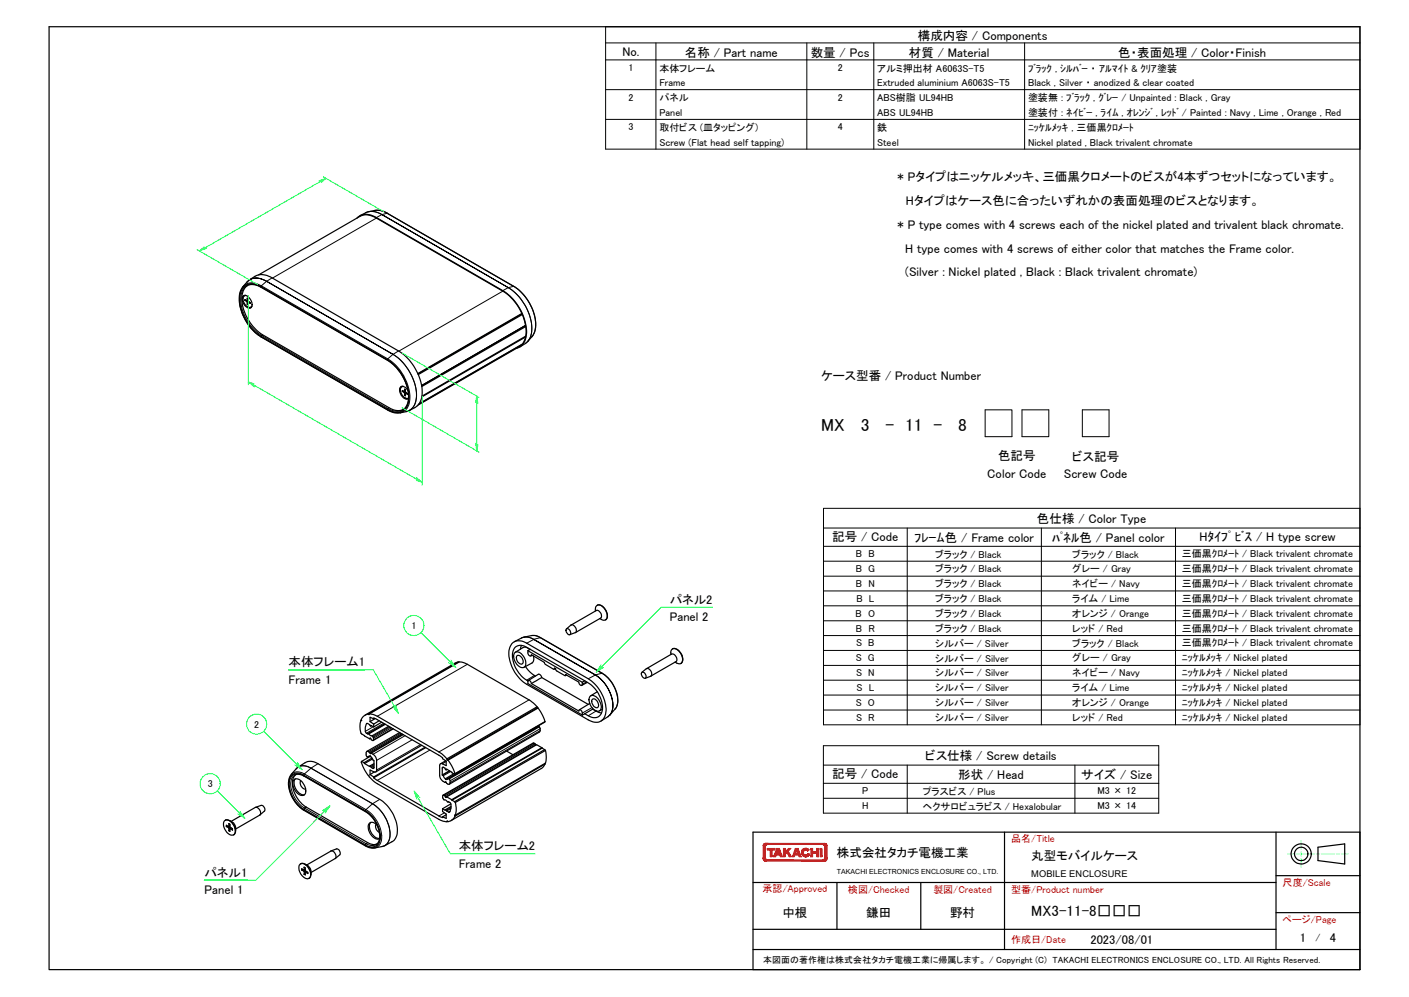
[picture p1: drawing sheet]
<svg xmlns="http://www.w3.org/2000/svg" width="297mm" height="210mm" viewBox="0 0 297 210" stroke-linecap="round" stroke-linejoin="round" font-family="sans-serif">
<g fill="none" stroke="#000" stroke-width=".25">
<path d="M10.3 5.6h276.4v198.6h-276.4zM52.1 59.4l1.6-1.2a3.4 3.4 0 0 1 3.7 .3l26.6 15.4a10.9 10.9 0 0 1 5 9.3 3.3 3.3 0 0 1-1.5 2.7l-1.4 .7-1.7 .4a3.7 3.7 0 0 1-2.7-.6l-26.6-15.4a10 10 0 0 1-4.6-9l.6-1.4zM54.5 57.9l21.4-12.3a3.4 3.4 0 0 1 3.5 .3l26.6 15.4a10.3 10.3 0 0 1 4 4.7l-21.9 12.7M75.2 46a3.2 3.2 0 0 1 4.2-.2l26.6 15.4a10.6 10.6 0 0 1 4.9 9.8 2.78 2.78 0 0 1-2 2.4M75.9 45.4l1.7-.8 1.4-.3a3.6 3.6 0 0 1 2.6 .6l26.7 15.4a9.9 9.9 0 0 1 4.6 9l-.6 1.4-1.1 1.3-1.6 1M51.2 62.4a1.19 1.19 0 0 1 1.7 .9 .96 .96 0 0 1-.4 1.6 1.92 1.92 0 0 1-1.3-2.5zM51.5 62.2l-.3 .7M51.7 62.2l-.2 .1M51.9 62.2a.81 .81 0 0 0-.7 .5 .81 .81 0 0 0 .1 .9 1.23 1.23 0 0 0 1.7 1l.1-.2M51.9 63.2l-.3 .1 .5 .3v.5M52.1 60.2a3.1 3.1 0 0 1 3 .3l26.6 15.4a9.3 9.3 0 0 1 4.3 8.8l-.5 1.1-.6 .5M52.1 64.1h.1"/>
<path d="M52.1 62.8l.2 .1M52.1 62.8v.5l-.5-.2M52.1 62.8h.1M52.2 60.1a4.1 4.1 0 0 0-.9 4.8 10 10 0 0 0 4 5.6l26.7 15.4a3.1 3.1 0 0 0 3.1 .3M52.2 64.6l.7 .2M52.3 63.2l-.2 .1M52.3 62.9v.5l.4 .5M52.3 63.9l-.2 .2M52.5 63.6l-.2 .1M52.7 63.9h.1M52.8 63.9l-.5-.2v.5M53.1 64.6l-.2 .1"/>
<path d="M110 66.1l.1 .1-21.9 12.7M110 72.6l-21.9 12.7M110 72.5l-21.7 12.6M110 66l-21.9 12.8M110.1 66.2l.7 2.3-21.9 12.7M110.8 70.8v.2l-21.9 12.6M110.8 71l-.7 1.5-21.7 12.5M110.8 68.5l-21.9 12.7M110.8 68.8v2l-21.8 12.6M84.6 81.4l-.2 .6M84.8 82.3l.5 .1v-.4h.1l.1 .6 .4 .3v.2M84.9 81.4l-.2 .1"/>
<path d="M85 81.4a.82 .82 0 0 0-.5 1.3 1.34 1.34 0 0 0 1.6 1.1M85.1 82.4h-.3l.5 .3v.6l.2-.3M85.4 83.8l.7 .1M85.5 82.4h-.2M85.7 82.7l-.2 .2M85.9 83.1l-.4-.2-.1 .5M85.9 83.1h.1M86 82.3a1.19 1.19 0 0 0-1.5-.8 1.74 1.74 0 0 0 1.5 2.5l.1-.1M88.9 81.2l21.8-12.6 .1 .2-21.9 12.6M96.6 139.4l-19 11M96.6 139.4l.1 .1M96.6 139.4l-.7 .3-18.9 10.9"/>
<path d="M108.1 135.4a2.55 2.55 0 0 1 2.9 .1l13 7.5a8 8 0 0 1 3.7 7.4 2.12 2.12 0 0 1-3.3 1.4l-13.4-7.7a7.9 7.9 0 0 1-3.6-7.4zM108.4 135.1a8.2 8.2 0 0 1 4.1-1.3l.5 .1 1 .4 13 7.5a6.8 6.8 0 0 1 3.1 6.8l-.5 .8a7.9 7.9 0 0 1-2.9 2.4M108.5 137.5a1.26 1.26 0 0 1 1.8 .6 1.97 1.97 0 0 1 .3 2.4 1.62 1.62 0 0 1-2.1-1.3 1.66 1.66 0 0 1 0-1.7zM109 138.1a1.07 1.07 0 0 1 1.1 .5 1.07 1.07 0 0 1-.1 1.2 1.23 1.23 0 0 1-1-1.7zM109.9 136l-.2 .7M111.3 137.1l11.5 6.6M111.3 137.1v.4a.46 .46 0 0 0 .2 .5 .46 .46 0 0 0 .5 0v-.1l2.8 1.6M111.7 136.8a1.25 1.25 0 0 0-1.4-.4l-1.7 1M111.8 136.8l11.5 6.6M111.8 136.8l-.5 .3M111.8 136.8a2.92 2.92 0 0 0-2.7-.8 2.48 2.48 0 0 0-.9 3.1 6.6 6.6 0 0 0 3.1 4.3M112.2 138l-.3 .2"/>
<path d="M112.5 138.2a1.38 1.38 0 0 1-.3 1.4l-1.7 .9M114.8 139.5h.1M114.8 139.5l.2 .4 1.7 1h.2v-.2l.5 .6 1.7 1 .2-.2M119.4 132.5a.71 .71 0 0 1 .8 .3 .71 .71 0 0 1-.1 .9 .97 .97 0 0 1-.7-1.2zM119.4 132.4l1-.7a1 1 0 0 1 .9 .5 1 1 0 0 1 0 1l-1.2 .5M120.4 131.6l5.3-3a1.07 1.07 0 0 1 .9 1.6l-5.3 3M125.5 128.7a.89 .89 0 0 1 .4-1.2 .89 .89 0 0 1 1.2 .3 2.09 2.09 0 0 1 .6 2.7l-.6 .1-.7-.3M125.9 127.5a1.63 1.63 0 0 1 2 1.3 1.23 1.23 0 0 1-.2 1.8M141.4 137.9a.86 .86 0 0 1 .1-1 .86 .86 0 0 1 .9-.3 2.31 2.31 0 0 1 1.3 3.1l-.7 .1-.7-.4M141.8 136.7a1.57 1.57 0 0 1 1.9 1.1 1.51 1.51 0 0 1-.1 1.9M143.6 139.7h-.1M76.1 151.7a3.7 3.7 0 0 0 .1 2.9l1.7 1"/>
<path d="M76.2 151.7h-.1M77.6 154.5l.5 .4a.61 .61 0 0 1 .7 .6l-.1 .5-.4-.2-.2-.3-.2 .1M77.6 150.4l-.9 .4-.5 .7v.3l-.1-.1M77.8 150.4v.1l-.2-.1M77.8 150.4l.9 .1 .8 .4 13 7.5 1.7 1.4M77.9 159.3l-.4 .2M77.9 158.5l-.6-.2-.1 .8 .1 .2a.25 .25 0 0 0 .2 .2 .25 .25 0 0 0 .3-.2h.2M77.9 158.5l.2 .2 .1-.1M78 159.3h.1l.7 .9v1.6l-.1 .1-.4-.3M78 152l.8 .5M78.1 159.2l-.1 .1M78.1 159.3l-1.9 1.1"/>
<path d="M78.1 155.5l-.2 .1M78.2 152.9l-.8-.5a1.78 1.78 0 0 0-.1 2l.3 .1M78.2 152.9v-.1l.6 .3M78.2 158.6a1.79 1.79 0 0 1 1.2 1.5v2.2l-.1 .2-.4 .1-.9-.4v.9M78.3 152.8l-.1 .1M78.4 159.7l-1.7 .9M78.5 159.9l-1.6 .9M78.8 151.4v-.2l.5 .2 14 8.2v.2l.8 .5v.9l-1-.4-.3 .1-.1 2.4a1.7 1.7 0 0 0 1.1 1.5M78.8 152.5v.6M78.8 151.4l-.8-.3v.9M78.9 151.3l-.1 .1M79.1 151.3l-1.1 .7"/>
<path d="M80 151.8l-1.2 .7M80.5 152.1l-1.7 1M81.1 152.5l-3.5 2M82.9 153.5l-4.2 2.5M84.3 154.3l-7 4M84.7 154.5l-6.8 4M85 154.7l-6.8 3.9M88.9 157l-9.7 5.6M89.6 157.4l-10.8 6.2M89.7 157.5l-10.9 6.3M94.2 159.8l.1 .2M106.8 158.2l1.3 .8"/>
<path d="M110.8 140.4a6 6 0 0 0 2.1 2M112 144l2.2-1.3 9.8 5.7M112 144a.48 .48 0 0 0-.1-.6 .48 .48 0 0 0-.6 0v.6l11.5 6.6M112 144l10 5.8a.31 .31 0 0 1 .3-.3 .31 .31 0 0 1 .3 .3l.2 .8M112.8 156.7l.1 .3M112.8 156.7l-19 10.9M112.8 156.7l-.4-.2-19 11M112.9 153.2h.1M113.2 153.2l-19.1 10.9M113.2 148.9l.1 .2M113.2 148.9l-19 10.9M113.2 148.9l-1.4-1.3-13.3-7.7-1.1-.5h-.6l-19 11"/>
<path d="M113.3 149.1h.1M113.3 149.1l-19 10.9M113.4 149.1l1 1.6 .5 1.3M113.4 149.1l-19 11M114.2 142.7v-.1a.7 .7 0 0 0-.7-.6l-2.1 1.3M114.2 157.5l.1 .1M114.2 157.5l-19 10.9M114.2 157.5l-1.1-.7-18.9 11M114.3 157.6l-19 10.9M114.3 157.6l.5 .3M114.8 157.9l.2 .2M114.8 157.9l-19 10.9"/>
<path d="M114.9 152l-19.1 11.1M114.9 152l-19 10.9M115 158.1l-19 10.9M115 158.1a5.3 5.3 0 0 1 0 2.6l-19 11M117 140.8l-.1 .1M119.3 142.1l2.7 1.6a.49 .49 0 0 0 .2 .5 .49 .49 0 0 0 .5 0l.1-.5M119.3 142.1h.1M119.4 142.2l-.2 .1M123.3 143.4l-.5 .3M123.3 143.4a6.4 6.4 0 0 1 3.6 6.5 1.75 1.75 0 0 1-2.9 .8l-.7-.4M123.3 150.3l-.5 .3M123.8 143.7l-1.2 .7"/>
<path d="M124.4 148.2l-2.3 1.3M124.4 146.7a1.52 1.52 0 0 1 2 1.1 1.33 1.33 0 0 1-.2 2 2.33 2.33 0 0 1-1.8-3.1zM124.9 147.3a1.12 1.12 0 0 1 1.3 1.3 .57 .57 0 0 1-.6 .5 .57 .57 0 0 1-.5-.5 1.13 1.13 0 0 1-.2-1.3zM124.9 149.2v.2l-1.6 .9M124.9 149.4l1.1 .5 .8 .3M125.9 145.7l-1.4 .8M127 149.4l-.6 .3M135.3 141.6l.9-.8a1.01 1.01 0 0 1 1 .5 1.01 1.01 0 0 1 0 1.1l-1.2 .5M135.3 141.6a.78 .78 0 0 1 .8 .4 .78 .78 0 0 1-.1 .9 .88 .88 0 0 1-.7-1.3zM136.3 140.8l5.3-3a1.07 1.07 0 0 1 .9 1.5l-5.3 3.1M47.3 172.9a1.18 1.18 0 0 1 1.8 .7 1.79 1.79 0 0 1 .2 2.2 2.04 2.04 0 0 1-2.2-2.1zM47.5 172.8a1.72 1.72 0 0 1 2 1.5 1.13 1.13 0 0 1-.3 1.5"/>
<path d="M48.1 174l-.4 .1 .6 .3v.6l.2-.3M48.3 173.5h.1M48.3 173.5l.2 .1v.6l.5 .3M48.3 173.5v.6l-.6-.3M48.4 172.8l.7 .4 .4 .5 .2 .4v.9M48.5 173.9l-.3 .2M48.7 173l5.1-2.9a1.09 1.09 0 0 1 1 1.6l-5.1 2.9M48.7 174.4l-.2 .1M49 174.5v.3l-.5-.3v.6M53.9 170l1.1-.4a.84 .84 0 0 1 .7 1.2l-.9 .8M62 164.2a1.59 1.59 0 0 1 2.1 1.1 1.38 1.38 0 0 1-.3 2.2 2.49 2.49 0 0 1-1.9-3.2zM62.2 163.2a2.13 2.13 0 0 1 1.9 .2l13 7.6a6.2 6.2 0 0 1 2.8 6.1l-.6 .8"/>
<path d="M62.3 164a2.38 2.38 0 0 0 1.9 3.4M62.3 163.2a3.6 3.6 0 0 0 0 4.2 5.9 5.9 0 0 0 2.3 2.6l12.9 7.5 1.2 .4 .7-.1M62.5 161.9l1.8-1.3a2.52 2.52 0 0 1 2.7 .2l13 7.6a7.8 7.8 0 0 1 3.6 7.6l-.5 1-.5 .3a7.8 7.8 0 0 1-4.1 1.3l-1.4-.4-13-7.5a6.6 6.6 0 0 1-3.1-6.9l.4-.7zM63.4 164.4a1.25 1.25 0 0 0 1 1.8M69.8 179.2l1.1-.4a.89 .89 0 0 1 .7 1.2l-.9 .8M76.2 160.4v.1a8.3 8.3 0 0 0 3.3 4.6l13 7.5 .9 .4 .8 .1M76.2 160.4l.5 .2M76.7 160.6l.2 .2M76.9 160.8l1 .6 .2-.1 .2 .3M78 163.1l.8 .5M78.1 173.2a2.39 2.39 0 0 0 1.9 3.4M78.8 163.8l14 8.2 .5 .2v-.2"/>
<path d="M78.8 163.6v.2M78.8 161.3l-.5 .3M78.8 160.8l-.8 .5M78.9 162.6l-.9 .5M79.3 173.6a1.35 1.35 0 0 0 .7 1.7M79.5 173.7a1.01 1.01 0 0 0-1.8 0 2.63 2.63 0 0 0 2 3l.3-.1M93.2 163.2l.7 .8M93.3 170.3l.5 .3h.2l.1 .2M93.3 170.3v.6l.8 .5v1l-.8-.4M93.8 167.6l-.4-.1v.6a.54 .54 0 0 0 .6 .4l.3 .4h.2a.83 .83 0 0 1 .6 1.1l-.3 1.1-.7-.3M93.8 167.6l.2 .4 .2-.2M93.9 164l.2 .1"/>
<path d="M93.9 160.2l-1 .7M94 164.7l-.2 .1M94.1 171.6l-.8 .4M94.1 164.1l.2 .1a.33 .33 0 0 1 .4-.2 .33 .33 0 0 1 .2 .4l-.1 .7a.69 .69 0 0 1-.9-.4l-.1 .1M94.2 167.8l1 .6M94.2 162l-.2 .1M94.3 160l.1 .1M94.4 173l-.2 .1M94.4 160.1l.8 1.1 .7 1.7M94.5 164l19-11 .3 .3 .1 .6-.2 .3-19 11M94.8 162.3l-1.6 .9M95 169.3l-1.7 1"/>
<path d="M95.1 170.3l-1 .5M95.1 169.9l-1.2 .6M95.2 168.4l.1 .1M95.3 168.5l.5 .3M95.7 163l-1.8 1M95.8 163.1l-1.6-1.1-.2 .1-.2-.3-.5-.2-.1 1.6M95.8 168.8l.2 .2M95.9 171.9l-.3 .5-.6 .5-.6 .2-.1-.2-.1 .2M95.9 162.9l-.1 .2M96 169a4.7 4.7 0 0 1 0 2.7M96 171.7h-.2l.1 .2M114.8 160.8l.1 .1"/>
<path d="M114.9 160.9l-19 11M114.9 160.9l-.6 .8-19.2 11.1M211.8 175.3v24.7M269 175.3v24.7M277.9 178.4l5.6-.7v4.3l-5.6-.7zM286.7 175.3h-128v28.9h128M63.3 182a1.58 1.58 0 0 1 2 1.2 1.18 1.18 0 0 1-.4 1.9 2.3 2.3 0 0 1-1.7-3zM63.3 181.9a1.52 1.52 0 0 1 1.9 1.1 1.43 1.43 0 0 1-.1 2M63.6 183l.5 .2M64 183.2h-.4l.6 .4-.1 .5 .2-.2M64.1 183.2v-.6l.3 .2v.6l.5 .3v.3l-.6-.3M64.3 182l.7 .4 .4 .4 .1 .5v.9"/>
<path d="M64.3 183.7l.1 .6M64.4 183.1l-.3 .1M64.6 183.5l-.2 .2M70.7 180.8l-5.2 3M70.7 180.8a1.04 1.04 0 0 0-1-1.5l-5.1 2.9M158.7 195.7h110.3M158.7 185.9h110.3M158.7 200h128M176.4 185.9v9.8M194.1 185.9v9.8M269 192.2h17.7M269 184.4h17.7"/>
<circle cx="274.3" cy="179.9" r="1.41"/>
<circle cx="274.3" cy="179.9" r="2.12"/>
</g>
<g fill="none" stroke="#000" stroke-width=".21">
<path d="M127.7 5.6h159v25.8h-159zM127.7 9h159M127.7 12.6h159M127.7 18.9h159M138.3 9v22.4M170.1 9v22.4M184.2 9v22.4M216 9v22.4M127.7 25.1h159M52.6 58.9a3.3 3.3 0 0 1 3.6 .3 3.2 3.2 0 0 0-4.1 .2M57.4 58.5l-1.2 .7 26.7 15.4-26.7-15.4-1.1 1M77.1 44.8a3.6 3.6 0 0 1 3.4 .4l-1.1 .6"/>
<path d="M77.8 44.6a3.9 3.9 0 0 1 2.7 .6l1.1-.3M79 44.3a3.6 3.6 0 0 1 2.6 .6M79.4 45.9l-22 12.7M80.5 45.2l26.7 15.4zM81.6 44.9l26.7 15.4-1.1 .3M81.6 44.9h.1M51.6 63.1v.2M51.7 63.1v.2M52.1 60.2a3.7 3.7 0 0 0-1.2 4.2 9.7 9.7 0 0 0 4.2 6.2l-.1 .2M52.1 62.8l.2 .1M52.3 63.4l-.3 .1M52.3 64.1h-.2l.2 .1"/>
<path d="M52.3 63.1l-.2 .1M52.4 63.5l-.3 .1M52.5 63.6l-.1 .1M52.8 63.7v.2M55 60.3l26.7 15.5M55 60.5h.1M55 60.5a2.69 2.69 0 0 0-4.2 .9 9 9 0 0 0 3.9 9.2l.3 .2M55 70.8l26.7 15.4M55 70.9l26.7 15.4a2.81 2.81 0 0 0 3.9-.4 6.1 6.1 0 0 0-.2-5.7 9.7 9.7 0 0 0-3.7-4.4M55 60.5l26.7 15.3M55.1 60.2l26.6 15.4v.2M55.1 60.2l-.1 .1a2.75 2.75 0 0 0-4.2 1 8.7 8.7 0 0 0 2.5 8.1l1.8 1.6"/>
<path d="M55.1 60.2a2.96 2.96 0 0 0-3.9 .1M55.3 70.5l-.2 .1 26.7 15.4a3.1 3.1 0 0 0 3.1 .3M81.7 75.8v.1M81.7 75.8a9.6 9.6 0 0 1 4.4 8.8 2.54 2.54 0 0 1-4 1.8l-.4-.2M82.8 74.6a10.6 10.6 0 0 1 4.9 9.7 2.77 2.77 0 0 1-2.1 2.4M82.8 74.6l-1.1 1a10.1 10.1 0 0 1 4.6 9 2.58 2.58 0 0 1-1.9 2.4M82.9 74.6a10.5 10.5 0 0 1 4.8 9.7 2.98 2.98 0 0 1-1.4 2.2M84 73.9l-1.1 .7M106 61.3l-21.9 12.6M107.1 60.6a10.5 10.5 0 0 1 4.9 9.7l-.4 1.1-.8 .9M107.1 60.6l-1.1 .6M107.2 60.6a10.3 10.3 0 0 1 4.7 10.1l-.6 1.2"/>
<path d="M108.3 60.3a9.9 9.9 0 0 1 4.5 9l-.2 .8-.5 .8M81.7 86.3v.1M82 85.9l-.3 .3M84.8 82.3v.1M84.9 82.3v.1M85.3 82h.1M85.3 83.3l.1 .1M85.3 83.2l.1 .1M85.5 82.5l-.3 .2M85.5 82.3l-.2 .1M85.6 82.7l-.3 .1M85.7 82.8l-.1 .1"/>
<path d="M85.9 82.9v.2M207.7 86.3h5.6v5.7h-5.6zM215.5 86.3h5.6v5.7h-5.6zM228.2 86.3h5.6v5.7h-5.6zM173.6 107.1h113.1v45.6h-113.1zM173.6 111.2h113.1M173.6 115.1h113.1M173.6 118.2h113.1M191.3 111.2v41.5M219.5 111.2v41.5M247.8 111.2v41.5M98.5 139.9l-19 11"/>
<path d="M110 134.4a2.64 2.64 0 0 1 2.5 .3M110.5 134.2h1.1l.9 .4M112.1 133.9h.7l1.1 .4-1.4 .3M112.5 134.7l-1.5 .8M114 134.3l12.9 7.5-1.4 .3-13-7.4 13 7.5-1.5 .8M173.6 121.3h113.1M173.6 124.5h113.1M173.6 127.6h113.1M173.6 130.7h113.1M173.6 133.9h113.1M173.6 137h113.1M77.4 152.4h-.1"/>
<path d="M77.9 159.3l-.3 .1M78 155.5h.1M78.3 152.8l-.1 .1M78.7 153.1l-1.7 .9M80.9 152.3l-3.6 2.1M81.1 152.5l-3.6 2M81.3 152.5l-3.5 2.1M82 152.9l-3.6 2.1M82.1 153l-3.5 2.1M82.3 153.1l-3.6 2.2M82.5 153.3l-3.7 2.2M82.8 153.4l-4 2.4"/>
<path d="M84.5 154.4l-6.8 3.9M84.9 154.6l-6.9 4M85.4 154.9l-6.7 4M86.9 155.8l-7.5 4.3M88.7 156.8l-9.3 5.4M90.6 158l-11.1 6.4M111.5 147.4l-19 11M112.6 156.5l-19 11M112.7 142.3l-1.7 1M112.9 156.9l-19 11M113.6 153l-19 11M113.7 153.1l-19 11"/>
<path d="M113.9 153.9l-19 10.9M113.9 153.5l-19 10.9M116.9 140.7v.1M119.3 142.1h.1M123.7 143.6l-.9 .5M124.8 149l-2 1.2M125.7 149.8l-1.7 .9M127 141.8h-.1a6.8 6.8 0 0 1 3.2 6.8l-.5 .8M128.6 150.6a5 5 0 0 0-.2-5.2 7.4 7.4 0 0 0-2.9-3.2 7.8 7.8 0 0 1 3.6 7.3l-.3 .8-.6 .6M173.6 157.1h70.7v14.2h-70.7zM173.6 140.1h113.1M173.6 143.3h113.1"/>
<path d="M173.6 146.4h113.1M173.6 149.5h113.1M47.7 173.8v.3M47.8 173.8v.3M48.3 175l.2 .1M48.3 173.5l.2 .1M48.3 174.9l.2 .1M48.5 174.1l-.3 .2M48.5 173.9l-.2 .1M48.6 174.3l-.3 .2M48.8 174.4l-.2 .1M49 174.5v.3"/>
<path d="M62.2 163.2a3 3 0 0 0-.6 3.7 6.4 6.4 0 0 0 2.6 3.3M62.9 161.5a2.56 2.56 0 0 1 2.7 .3M64 163.4l13.1 7.6M64 170.6l13 7.5M64 163.4h.1M64 163.4a1.86 1.86 0 0 0-2.1-.2 1.86 1.86 0 0 0-.9 1.9 6.8 6.8 0 0 0 3 5.3M64 163.3a1.92 1.92 0 0 0-2.1-.3 1.92 1.92 0 0 0-1 1.9 7.1 7.1 0 0 0 3.1 5.7M64 170.6l.1 .1M64 163.3l13 7.5M64.2 163l12.9 7.5-.1 .3M64.2 163l-.2 .3M64.2 163a2.21 2.21 0 0 0-2.8 .1"/>
<path d="M64.2 170.2l-.2 .2 13 7.5M64.2 170.2l13 7.5M64.6 170l-.4 .2M65.5 161.8l-1.3 1.2M65.5 161.8a2.4 2.4 0 0 0-3 .1M65.5 161.8l13 7.5M65.6 161.8l12.9 7.5M65.6 161.8h-.1M67 160.8l-1.4 1M77 170.8a6.4 6.4 0 0 1 3 6.6 1.85 1.85 0 0 1-3 .7M77 178.1l.1 .1M77 170.9a6.4 6.4 0 0 1 3 6.2 1.76 1.76 0 0 1-3 .8l.2-.2"/>
<path d="M77.2 177.7a2.16 2.16 0 0 0 2.1 .2M77.5 177.5l-.3 .2M78.5 169.3l-1.4 1.2a6.8 6.8 0 0 1 3.2 6.9l-.6 .9-.7 .3M78.5 169.3a7.7 7.7 0 0 1 3.6 7.5 2.02 2.02 0 0 1-1.5 1.5M78.5 169.3a7.6 7.6 0 0 1 3.6 7.5l-.4 .8-.6 .5M78.8 161.7l-.2 .1M78.8 161l-.6 .4M80 168.4l-1.5 .9M93.5 161.6l-.3 .2M93.7 171.2l-1.2 .7M93.9 164.7h.1M94.1 160.4l-.8 .5"/>
<path d="M94.2 162l-.1 .1M94.8 162.4l-1.5 .9M94.9 170.9l-.3 .1M95 162.5l-1.6 .9M95.1 170.1l-1 .5M173.6 161.1h70.7M173.6 165h70.7M173.6 168.1h70.7M191.3 161.1v10.2M226.6 161.1v10.2M63.6 183v.2M63.7 183v.2"/>
<path d="M64.1 184.1l.3 .2M64.1 182.6l.3 .2M64.2 184.1l.2 .1M64.3 183.3l-.2 .2M64.4 183.1l-.2 .1M64.4 183.5l-.2 .1M64.7 183.6l-.3 .1M64.9 183.7v.3"/>
</g>
<g fill="#f00" stroke="#f00" stroke-width=".21">
<path d="M173.8 178.3l.5 2.6-.5-.2z"/>
<path d="M173.8 180.7l.5 .2-.5-.1z"/>
<path d="M173.8 180.8l.5 .1h-.5z"/>
<path d="M173.8 180.9h.5v.1z"/>
<path d="M173.7 181h.6z"/>
<path d="M173.7 181h.6v.1z"/>
<path d="M173.7 181l.6 .1z"/>
<path d="M173.5 181.1h.8z"/>
<path d="M173.4 181.1l.7 .2z"/>
<path d="M173.5 181.1l.7 .1z"/>
<path d="M173.5 181.1h.8l-.1 .1z"/>
<path d="M173.4 181.1l.7 .2-.3 .1z"/>
<path d="M161.8 181.1h11.6l.4 .3z"/>
<path d="M161.4 181.4l.4-.3 12 .3z"/>
<path d="M161.1 181.3l.7-.2-.4 .3z"/>
<path d="M161.1 181.3l.3 .1z"/>
<path d="M161.1 181.3l.7-.2z"/>
<path d="M161 181.2l.7-.1z"/>
<path d="M161 181.1h.7l-.7 .1z"/>
<path d="M161 181.1h.7z"/>
<path d="M161 181.1h.6z"/>
<path d="M160.9 181h.6l-.5 .1z"/>
<path d="M160.9 181h.6z"/>
<path d="M160.9 180.9h.6l-.6 .1z"/>
<path d="M160.9 180.9h.6z"/>
<path d="M160.9 180.9l.5-.2v.1z"/>
<path d="M161.4 178.3v2.4l-.5 .2z"/>
<path d="M160.9 178.1l.5 .2-.5 2.6z"/>
<path d="M160.9 178.1l.5 .1v.1z"/>
<path d="M160.9 178.1h.6z"/>
<path d="M160.9 178l.6 .1h-.6z"/>
<path d="M160.9 178h.6z"/>
<path d="M161 177.9l.5 .1h-.6z"/>
<path d="M161 177.9h.6z"/>
<path d="M161 177.9h.7z"/>
<path d="M161.1 177.7l.7 .2z"/>
<path d="M161 177.8l.7 .1z"/>
<path d="M161 177.8l.7 .1h-.7z"/>
<path d="M161.1 177.7l.3-.1 .4 .3z"/>
<path d="M161.4 177.6l12 .3h-11.6z"/>
<path d="M161.4 177.6h12.4l-.4 .3z"/>
<path d="M173.4 177.9l.4-.3 .3 .1z"/>
<path d="M173.8 177.6l.3 .1z"/>
<path d="M173.4 177.9l.7-.2z"/>
<path d="M173.5 177.9l.7-.1z"/>
<path d="M173.5 177.9l.7-.1 .1 .1z"/>
<path d="M173.5 177.9h.8z"/>
<path d="M173.6 177.9h.7z"/>
<path d="M173.7 178l.6-.1v.1z"/>
<path d="M173.7 178h.6z"/>
<path d="M173.8 178.1l.5-.1v.1z"/>
<path d="M173.8 178.1h.5z"/>
<path d="M173.8 178.2l.5-.1-.5 .2z"/>
<path d="M173.8 178.3l.5-.2v2.8z"/>
<path d="M161.1 177.7l.3-.1z"/>
<path d="M173.8 181.4l.3-.1z"/>
<path d="M162.8 179l.6-.3v.3z"/>
<path d="M161.8 178.7h1.6l-.6 .3z"/>
<path d="M161.8 178.7l1 .3h-.4z"/>
<path d="M161.8 178.7l.6 .3h-.6z"/>
<path d="M162.4 179l.4 1.4h-.4z"/>
<path d="M162.4 179h.4v1.4z"/>
<path d="M163.8 179.7h.5l.1 .4z"/>
<path d="M164.3 179.7l.6 .7-.5-.3z"/>
<path d="M164.3 178.7l.6 1.7-.6-.7z"/>
<path d="M163.7 178.7l.3 .4-.2 .6z"/>
<path d="M163.7 178.7l.1 1-.7 .7z"/>
<path d="M163.8 179.7l-.1 .4-.6 .3z"/>
<path d="M163.1 180.4l.6-.3-.2 .3z"/>
<path d="M163.7 178.7h.6l-.3 .4z"/>
<path d="M164.3 178.7v1l-.3-.6z"/>
<path d="M163.8 179.7l.6 .4h-.7z"/>
<path d="M164.4 180.1l.5 .3h-.4z"/>
<path d="M166.2 179.3l.2 1.1-.5-.8z"/>
<path d="M165.5 179.4l.7-.1-.3 .3z"/>
<path d="M165.5 179.4l.4 .2-.4 .4z"/>
<path d="M165.5 179.4v.6l-.3 .4z"/>
<path d="M165.5 180v.4h-.3z"/>
<path d="M166.2 179.3l.7 1.1h-.5z"/>
<path d="M166.2 178.7h.5l-.5 .6z"/>
<path d="M166.2 178.7v.6l-.7 .1z"/>
<path d="M165.2 178.7h.3v.7z"/>
<path d="M165.2 178.7l.3 .7-.3 1z"/>
<path d="M167.7 179.7h.5l.1 .4z"/>
<path d="M168.2 179.7l.7 .7-.6-.3z"/>
<path d="M168.3 178.7l.6 1.7-.7-.7z"/>
<path d="M167.7 178.7l.3 .4-.3 .6z"/>
<path d="M167.7 178.7v1l-.7 .7z"/>
<path d="M167.7 179.7l-.1 .4-.6 .3z"/>
<path d="M167 180.4l.6-.3-.1 .3z"/>
<path d="M167.7 178.7h.6l-.3 .4z"/>
<path d="M168.3 178.7l-.1 1-.2-.6z"/>
<path d="M167.7 179.7l.6 .4h-.7z"/>
<path d="M168.3 180.1l.6 .3h-.4z"/>
<path d="M170.2 179.2l.4-.2z"/>
<path d="M170.5 178.9l-.3 .3z"/>
<path d="M170.2 179.2l.3-.3z"/>
<path d="M170.4 178.9l-.2 .3z"/>
<path d="M170.3 178.8l-.1 .4z"/>
<path d="M170.3 178.8l-.2 .3z"/>
<path d="M170.2 178.7l-.1 .3z"/>
<path d="M170.2 178.7l-.2 .3z"/>
<path d="M170.1 178.7l-.1 .3z"/>
<path d="M170 178.7v.3z"/>
<path d="M169.9 178.7h.1l-.1 .3z"/>
<path d="M169.9 178.7v.3z"/>
<path d="M169.8 178.7l.1 .3z"/>
<path d="M169.8 178.7v.3z"/>
<path d="M169.7 178.7l.1 .3z"/>
<path d="M169.6 178.7h.1l.1 .3z"/>
<path d="M169.6 178.7l.1 .3z"/>
<path d="M169.5 178.7l.2 .3z"/>
<path d="M169.5 178.7l.1 .3z"/>
<path d="M169.5 178.8l.1 .2z"/>
<path d="M169.5 178.8l.1 .3z"/>
<path d="M169.4 178.8l.2 .3z"/>
<path d="M169.4 178.8l.1 .3z"/>
<path d="M169.3 178.8l.2 .3z"/>
<path d="M169.3 178.8l.2 .4z"/>
<path d="M169.2 178.9l.3 .3z"/>
<path d="M169.2 179l.3 .2z"/>
<path d="M169.1 179l.4 .2z"/>
<path d="M169.1 179l.3 .3z"/>
<path d="M169.1 179l.3 .3-.3-.1z"/>
<path d="M169.1 179.2l.3 .1z"/>
<path d="M169 179.2l.4 .1z"/>
<path d="M169 179.2l.4 .2z"/>
<path d="M169 179.3l.4 .2z"/>
<path d="M169 179.3l.4 .2-.4-.1z"/>
<path d="M169 179.4l.4 .1z"/>
<path d="M169 179.5h.4z"/>
<path d="M168.9 179.6l.5-.1z"/>
<path d="M168.9 179.6h.5l-.4 .1z"/>
<path d="M169 179.7l.4-.1z"/>
<path d="M169 179.7h.4l-.4 .1z"/>
<path d="M169 179.8l.4-.1z"/>
<path d="M169 179.9l.4-.1z"/>
<path d="M169 179.9l.4-.1-.4 .2z"/>
<path d="M169 180l.4-.2z"/>
<path d="M169.1 180l.3-.2z"/>
<path d="M169.1 180l.3-.1z"/>
<path d="M169.1 180.1l.4-.2z"/>
<path d="M169.1 180.1l.4-.2-.3 .3z"/>
<path d="M169.5 179.9l-.3 .3z"/>
<path d="M169.2 180.2l.3-.2z"/>
<path d="M169.5 180l-.2 .2z"/>
<path d="M169.3 180.2l.2-.2z"/>
<path d="M169.5 180l-.1 .3z"/>
<path d="M169.6 180l-.2 .3z"/>
<path d="M169.6 180l-.1 .4z"/>
<path d="M169.6 180.1l-.1 .3z"/>
<path d="M169.7 180.1l-.2 .3z"/>
<path d="M169.7 180.1l-.1 .3z"/>
<path d="M169.7 180.1v.3z"/>
<path d="M169.8 180.1l-.1 .3z"/>
<path d="M169.8 180.1v.4l-.1-.1z"/>
<path d="M169.8 180.1v.4z"/>
<path d="M169.8 180.1l.1 .4z"/>
<path d="M169.9 180.1v.4z"/>
<path d="M169.9 180.1l.1 .3z"/>
<path d="M170 180.1v.3z"/>
<path d="M170 180.1l.1 .3z"/>
<path d="M170 180.1l.2 .3h-.1z"/>
<path d="M170 180.1l.2 .3z"/>
<path d="M170.1 180l.2 .3z"/>
<path d="M170.1 180l.3 .3z"/>
<path d="M170.2 180l.2 .3z"/>
<path d="M170.2 180l.3 .2-.1 .1z"/>
<path d="M170.2 180l.3 .2z"/>
<path d="M170.2 179.9l.3 .3z"/>
<path d="M170.3 179.9l.2 .3z"/>
<path d="M170.3 179.9l.3 .2-.1 .1z"/>
<path d="M170.3 179.8l.3 .3z"/>
<path d="M170.3 179.8l.3 .2z"/>
<path d="M170.3 179.8l.4 .1z"/>
<path d="M170.9 178.7h.4v.7z"/>
<path d="M170.9 178.7l.4 .7-.4 1z"/>
<path d="M171.3 179.4v.3l-.4 .7z"/>
<path d="M171.3 179.7v.7h-.4z"/>
<path d="M171.3 179.4l.8 .3h-.8z"/>
<path d="M171.3 179.4h.8v.3z"/>
<path d="M172.1 179.4l.4 1-.4-.7z"/>
<path d="M172.5 178.7v1.7l-.4-1z"/>
<path d="M172.1 179.7l.4 .7h-.4z"/>
<path d="M172.1 178.7h.4l-.4 .7z"/>
<path d="M172.9 178.7h.4v1.7z"/>
<path d="M172.9 178.7l.4 1.7h-.4z"/>
</g>
<path d="M271.5 179.8h1.4M273.3 179.8h.7M274.3 177v1.9M274.3 179.4v.9M274.3 179.8h2.8M277.5 179.8h.7M278.6 179.8h2.8M281.7 179.8h.7M282.8 179.8h1.4M274.3 180.8v1.9" fill="none" stroke="#0ff" stroke-width=".21"/>
<g fill="none" stroke="#00ff40" stroke-width=".21">
<path d="M88.7 133.2l7.4 7.3M95.1 139l1 1.5-1.5-.9M150.2 127.9h-10.8l-13.7 13.7M55.6 154l8.1 8.1M60.8 141.1h17.9l5.3 9.1M83.4 148.5l.6 1.7-1.2-1.4M126.7 140.1l-1 1.5 1.5-1M45.8 166.6l5.8 5.8M50.6 170.9l1 1.5-1.5-1M62.7 160.6l1 1.5-1.5-1M68 170.7l1.6-1-1 1.5M69.6 169.7l-15.7 15.7h-10.8"/>
<path d="M87.3 166.6l7.6 13.2h17.9M88.5 168l-1.2-1.4 .6 1.8"/>
</g>
<g fill="none" stroke="#00ff3f" stroke-width=".21">
<path d="M67.2 38.1l1.5-.5-1 .8M68.2 37.3l12.7 7.3M68.7 37.6l-26.6 15.3M41.5 52.6l12.8 7.3M43 52l-.9 .9 1.5-.6M52.4 62.3v18.7M84.8 74.4l16.2 9.3M52.4 80.5l36.6 21.1M53.6 80.9l-1.2-.4 1.2 1M84.8 85.9l16.2 9.4M89 83.4v18.8M100.3 93.4l.2 1.6 .3-1.3"/>
<path d="M100.3 84.7l.2-1.3 .3 1.6M100.5 83.4v11.6M87.8 100.6l1.2 1-1.2-.4"/>
<circle cx="87.2" cy="131.7" r="2.12"/>
<circle cx="54.1" cy="152.5" r="2.11"/>
<circle cx="44.3" cy="165.1" r="2.12"/>
</g>
<g font-size="3.7">
<text x="173.1" y="90.8">MX</text>
<text x="181.5" y="90.8">3</text>
<text x="186.7" y="90.8">- 11 -</text>
<text x="202" y="90.8">8</text>
</g>
<text font-size="3.1" x="217.4" y="193">MX3-11-8□□□</text>
<g font-size="2.6">
<text x="131.2" y="11.7">No.</text>
<text x="144.4" y="11.9">名称 / Part name</text>
<text x="170.9" y="11.9">数量 / Pcs</text>
<text x="191.6" y="11.9">材質 / Material</text>
<text x="193.5" y="8.4">構成内容 / Components</text>
<text x="235.8" y="11.9">色・表面処理 / Color・Finish</text>
<text x="189.2" y="38.2">* Pタイプはニッケルメッキ、三価黒クロメートのビスが4本ずつセットになっています。</text>
<text x="189.2" y="43.2">Hタイプはケース色に合ったいずれかの表面処理のビスとなります。</text>
<text x="189.2" y="48.2">* P type comes with 4 screws each of the nickel plated and trivalent black chromate.</text>
<text x="190.8" y="53.2">H type comes with 4 screws of either color that matches the Frame color.</text>
<text x="190.8" y="58.2">(Silver : Nickel plated , Black : Black trivalent chromate)</text>
<text x="173.1" y="80">ケース型番 / Product Number</text>
<text x="208.1" y="100.7">Color Code</text>
<text x="210.4" y="96.9">色記号</text>
<text x="224.3" y="100.8">Screw Code</text>
<text x="226" y="97">ビス記号</text>
<text x="218.6" y="110">色仕様 / Color Type</text>
<text x="175.4" y="114">記号 / Code</text>
<text x="192.8" y="114.1">ﾌﾚｰﾑ色 / Frame color</text>
<text x="221.8" y="114.2">ﾊﾟﾈﾙ色 / Panel color</text>
<text x="252.9" y="114">Hﾀｲﾌﾟ ﾋﾞｽ / H type screw</text>
<text x="141.2" y="127.1">パネル2</text>
<text x="141.2" y="130.8">Panel 2</text>
<text x="60.9" y="140.3">本体フレーム1</text>
<text x="60.9" y="144">Frame 1</text>
<text x="195" y="160.1">ビス仕様 / Screw details</text>
<text x="175.4" y="164">記号 / Code</text>
<text x="202" y="164">形状 / Head</text>
<text x="227.9" y="164.1">サイズ / Size</text>
<text x="96.7" y="179">本体フレーム2</text>
<text x="43.1" y="184.6">パネル1</text>
<text x="96.7" y="182.8">Frame 2</text>
<text x="176.4" y="180.4">株式会社タカチ電機工業</text>
<text x="217.4" y="181.2">丸型モバイルケース</text>
<text x="43.1" y="188.3">Panel 1</text>
<text x="164.9" y="193.1">中根</text>
<text x="182.6" y="193.1">鎌田</text>
<text x="200.3" y="193.1">野村</text>
<text x="229.9" y="198.8">2023/08/01</text>
<text x="274" y="198.4">1</text>
<text x="280.3" y="198.4">4</text>
</g>
<g font-size="2.1">
<text x="132.5" y="14.9">1</text>
<text x="139" y="15.1">本体フレーム</text>
<text x="176.6" y="14.9">2</text>
<text x="184.9" y="15.1">アルミ押出材 A6063S-T5</text>
<text x="216.7" y="15.1">ﾌﾞﾗｯｸ , ｼﾙﾊﾞｰ ・ ｱﾙﾏｲﾄ &amp; ｸﾘｱ塗装</text>
<text x="132.5" y="21.2">2</text>
<text x="139" y="18.2">Frame</text>
<text x="139" y="21.3">パネル</text>
<text x="176.6" y="21.2">2</text>
<text x="184.9" y="18.2">Extruded aluminium A6063S-T5</text>
<text x="184.9" y="21.3">ABS樹脂 UL94HB</text>
<text x="216.7" y="18.2">Black , Silver ・ anodized &amp; clear coated</text>
<text x="216.7" y="21.3">塗装無 : ﾌﾞﾗｯｸ , ｸﾞﾚｰ / Unpainted : Black , Gray</text>
<text x="132.5" y="27.5">3</text>
<text x="139" y="24.5">Panel</text>
<text x="139" y="27.6">取付ビス (皿タッピング)</text>
<text x="176.6" y="27.5">4</text>
<text x="184.9" y="24.4">ABS UL94HB</text>
<text x="184.9" y="27.6">鉄</text>
<text x="216.7" y="24.5">塗装付 : ﾈｲﾋﾞｰ , ﾗｲﾑ , ｵﾚﾝｼﾞ , ﾚｯﾄﾞ / Painted : Navy , Lime , Orange , Red</text>
<text x="216.7" y="27.6">ﾆｯｹﾙﾒｯｷ , 三価黒ｸﾛﾒｰﾄ</text>
<text x="139" y="30.8">Screw (Flat head self tapping)</text>
<text x="184.9" y="30.7">Steel</text>
<text x="216.7" y="30.7">Nickel plated , Black trivalent chromate</text>
<text x="180.4" y="117.3">B B</text>
<text x="197.1" y="117.4">ブラック / Black</text>
<text x="226" y="117.4">ブラック / Black</text>
<text x="249.1" y="117.3">三価黒ｸﾛﾒｰﾄ / Black trivalent chromate</text>
<text x="180.4" y="120.5">B G</text>
<text x="180.4" y="123.6">B N</text>
<text x="197.2" y="123.7">ブラック / Black</text>
<text x="197.2" y="120.5">ブラック / Black</text>
<text x="226" y="123.6">ネイビー / Navy</text>
<text x="226" y="120.5">グレー / Gray</text>
<text x="249.2" y="123.6">三価黒ｸﾛﾒｰﾄ / Black trivalent chromate</text>
<text x="249.2" y="120.5">三価黒ｸﾛﾒｰﾄ / Black trivalent chromate</text>
<text x="180.4" y="129.9">B O</text>
<text x="180.5" y="126.7">B L</text>
<text x="197.2" y="129.9">ブラック / Black</text>
<text x="197.2" y="126.8">ブラック / Black</text>
<text x="226" y="126.7">ライム / Lime</text>
<text x="226.1" y="129.9">オレンジ / Orange</text>
<text x="249.1" y="126.7">三価黒ｸﾛﾒｰﾄ / Black trivalent chromate</text>
<text x="249.1" y="129.9">三価黒ｸﾛﾒｰﾄ / Black trivalent chromate</text>
<text x="86.7" y="132.5">1</text>
<text x="180.4" y="133">B R</text>
<text x="180.5" y="136.1">S B</text>
<text x="197.1" y="136.2">シルバー / Silver</text>
<text x="197.2" y="133.1">ブラック / Black</text>
<text x="226" y="136.2">ブラック / Black</text>
<text x="226" y="133.1">レッド / Red</text>
<text x="249.1" y="136.1">三価黒ｸﾛﾒｰﾄ / Black trivalent chromate</text>
<text x="249.1" y="133">三価黒ｸﾛﾒｰﾄ / Black trivalent chromate</text>
<text x="180.4" y="139.3">S G</text>
<text x="180.5" y="142.4">S N</text>
<text x="197.2" y="142.5">シルバー / Silver</text>
<text x="197.2" y="139.3">シルバー / Silver</text>
<text x="226" y="142.5">ネイビー / Navy</text>
<text x="226" y="139.3">グレー / Gray</text>
<text x="249.1" y="142.4">ﾆｯｹﾙﾒｯｷ / Nickel plated</text>
<text x="249.1" y="139.2">ﾆｯｹﾙﾒｯｷ / Nickel plated</text>
<text x="180.4" y="148.7">S O</text>
<text x="180.6" y="145.5">S L</text>
<text x="197.2" y="145.6">シルバー / Silver</text>
<text x="197.2" y="148.7">シルバー / Silver</text>
<text x="226.1" y="145.5">ライム / Lime</text>
<text x="226.1" y="148.7">オレンジ / Orange</text>
<text x="249.1" y="145.5">ﾆｯｹﾙﾒｯｷ / Nickel plated</text>
<text x="249.1" y="148.6">ﾆｯｹﾙﾒｯｷ / Nickel plated</text>
<text x="53.6" y="153.2">2</text>
<text x="180.5" y="151.8">S R</text>
<text x="197.2" y="151.9">シルバー / Silver</text>
<text x="226" y="151.9">レッド / Red</text>
<text x="249.1" y="151.8">ﾆｯｹﾙﾒｯｷ / Nickel plated</text>
<text x="43.8" y="165.8">3</text>
<text x="181.8" y="167.3">P</text>
<text x="194.5" y="167.4">プラスビス / Plus</text>
<text x="231.3" y="167.3">M3 × 12</text>
<text x="181.7" y="170.4">H</text>
<text x="194.5" y="170.5">ヘクサロビュラビス / Hexalobular</text>
<text x="231.3" y="170.4">M3 × 14</text>
<text x="277.3" y="198.2">/</text>
</g>
<g font-size="2.1" fill="#f00">
<text x="213.2" y="177.4">品名/Title</text>
<text x="160.8" y="187.9">承認/Approved</text>
<text x="178.8" y="188">検図/Checked</text>
<text x="196.8" y="188">製図/Created</text>
<text x="213.2" y="188">型番/Product number</text>
<text x="270.4" y="186.6">尺度/Scale</text>
<text x="270.4" y="194.3">ページ/Page</text>
<text x="213.2" y="198.6">作成日/Date</text>
</g>
<text font-size="2" x="217.4" y="184.8">MOBILE ENCLOSURE</text>
<text font-size="1.9" x="160.9" y="202.8">本図面の著作権は株式会社タカチ電機工業に帰属します。 / Copyright (C) TAKACHI ELECTRONICS ENCLOSURE CO., LTD. All Rights Reserved.</text>
<text font-size="1.5" x="176.4" y="184.1">TAKACHI ELECTRONICS ENCLOSURE CO., LTD.</text>
</svg>
